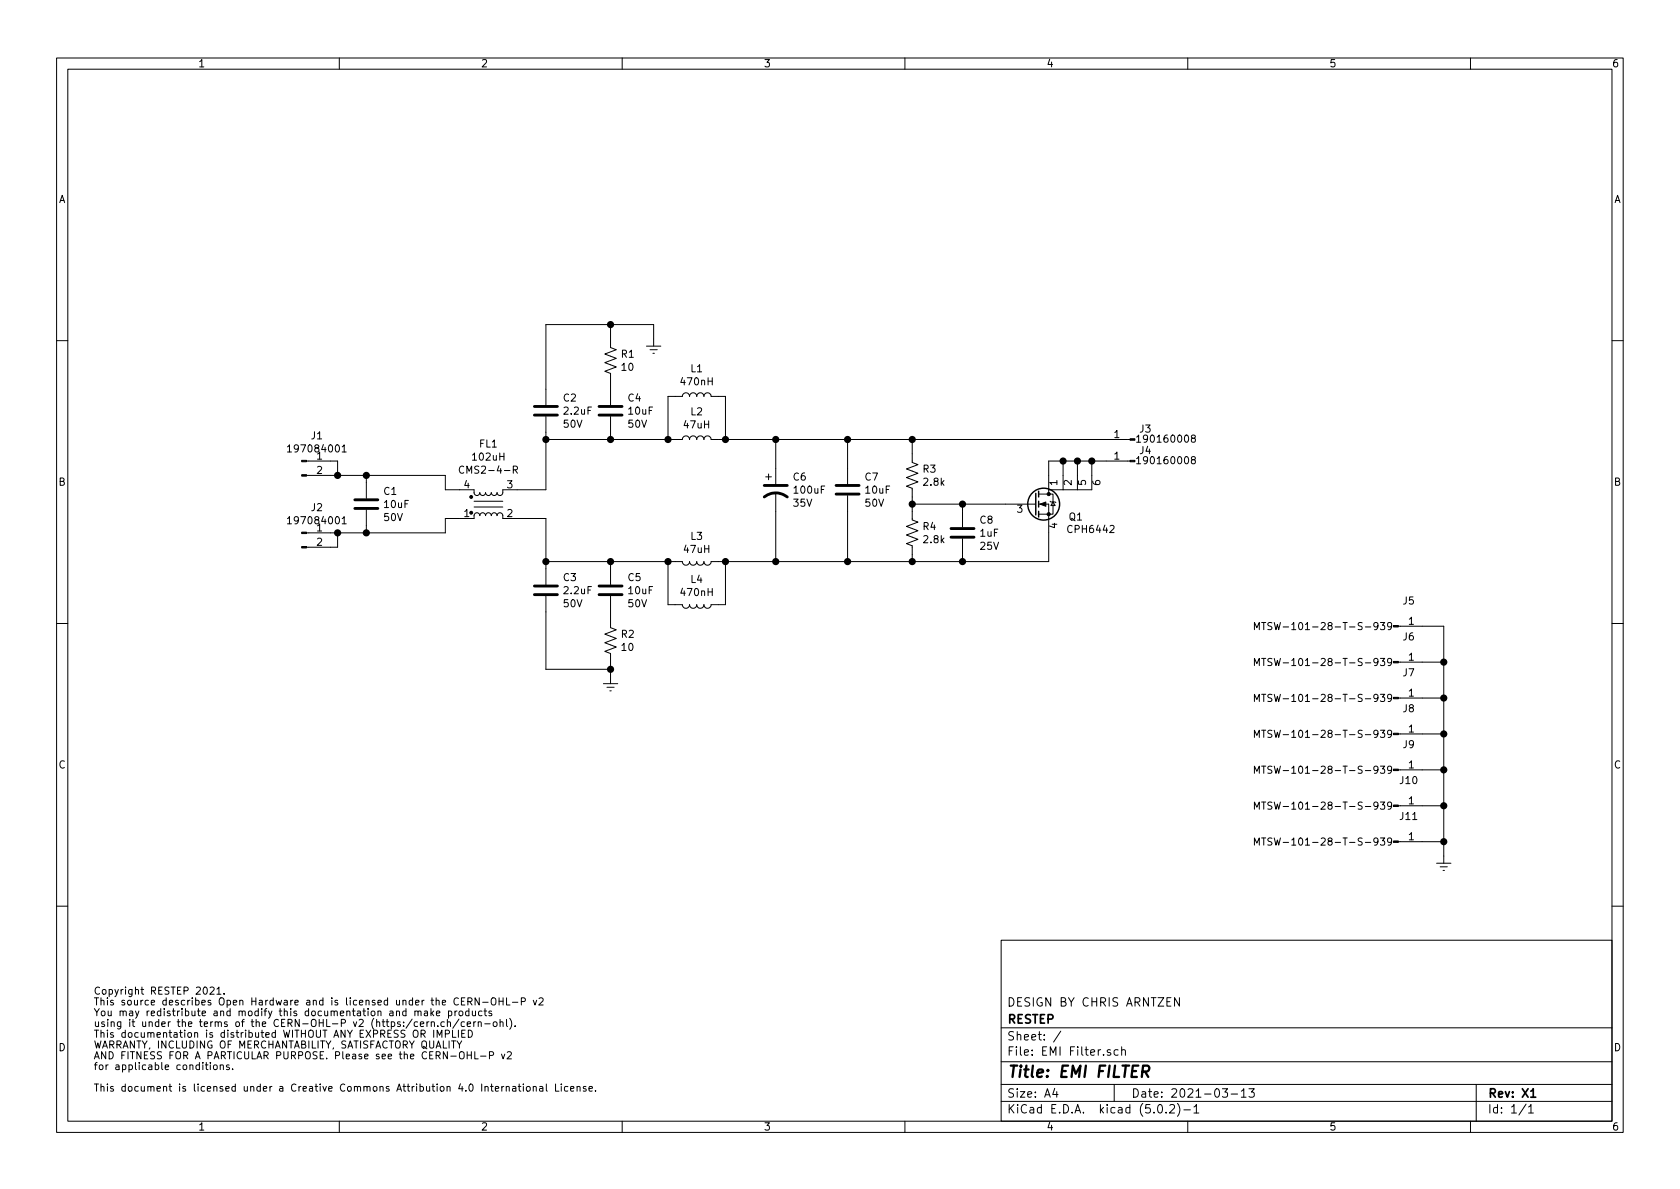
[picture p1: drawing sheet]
<svg xmlns="http://www.w3.org/2000/svg" width="297mm" height="210mm" viewBox="0 0 297 210" stroke-linecap="round" stroke-linejoin="round" font-family="sans-serif">
<g fill="none" stroke="#000" stroke-width=".18">
<path d="M10 10.3h277v189.9h-277zM12 12.2h273v186.1h-273zM60 10.3v1.9M110 10.3v1.9M160 10.3v1.9M210 10.3v1.9M260 10.3v1.9M107.9 57.4v4.1l1.1 .3-2.1 .8 2.1 .8-2.1 .7 2.1 .8-2.1 .8 1 .3v5.6M10 60.2h2M50.8 79l.4-.3v1.2M50.8 79.9h.7M60.5 79l.4-.3v1.2"/>
<path d="M60.5 79.9h.7M96.5 77.7h24.1a.63 .63 0 0 1 .7-.6 .63 .63 0 0 1 .6 .6 .63 .63 0 0 1 .7-.6 .63 .63 0 0 1 .6 .6 .63 .63 0 0 1 .6-.6 .63 .63 0 0 1 .7 .6 .63 .63 0 0 1 .6-.6 .63 .63 0 0 1 .6 .6h74.1M96.5 73.7v12.9h-7.6v.7l-.4 .3-.4-.1-.2-.4-.1 .3-.3 .2-.5-.1-.1-.4-.2 .3-.2 .2-.5-.1-.1-.4-.2 .3-.3 .2-.4-.1-.2-.4-.2 .4-.3 .1-.5-.3v-.7h-5.1v-2.5h-24.5M107.9 73.7v4M114.3 61.2h2.5M114.9 61.8h1.3M115.4 62.5h.3M115.6 61.2v-3.8h-19.1v14.2M118.1 77.7v-7.6h2.5a.63 .63 0 0 1 .7-.6 .63 .63 0 0 1 .6 .6 .63 .63 0 0 1 .7-.6 .63 .63 0 0 1 .6 .6 .63 .63 0 0 1 .6-.6 .63 .63 0 0 1 .7 .6 .63 .63 0 0 1 .6-.6 .63 .63 0 0 1 .6 .6h2.6v7.6M137.2 77.7v7.9M149.9 77.7v7.9M161.3 77.7v4.1l1 .4-2 .7 2 .8-2 .7 2 .8-2 .8 1 .4v5.5l1 .4-2 .8 2 .7-2 .8 2 .8-2 .7 1 .4v2.8"/>
<path d="M201 77.3l.3-.4v1.3M201 78.2h.7M210.9 77.5l-.2-.1v-.3l.2-.2 .4 .1v.4l-.6 .1-.1 .2v.3l.3 .2h.4l.1-.2-.1-.4-.2-.1M285 60.2h2M50.8 91.7l.4-.3v1.2M50.8 92.6h.7M54.2 94.2h24.5v-2.5h5.1v-.7l.4-.3 .5 .1 .1 .4 .2-.3 .2-.2 .5 .1 .2 .4 .1-.3 .3-.2 .4 .1 .2 .4 .1-.3 .3-.2 .4 .1 .2 .4 .2-.4 .4-.1 .4 .3v.7h7.6v11.7M54.2 81.5h5.5v2.6M59.7 94.2v2.6h-5.5M60.5 91.7l.4-.3v1.2M60.5 92.6h.7M64.8 84.1v4"/>
<path d="M64.8 90.2v4M82 82.5a.6 .6 0 0 0-.8 .5 .6 .6 0 0 0 .6 .7l.2-.1M83.8 89.7h5.1M83.8 88.6h5.1M90.8 83.1l.6-.1v-.5l-.6-.1v1.3M91.1 83.1l.4 .6M107.9 99.3v4.1M118.1 99.3v7.6h2.5a.63 .63 0 0 0 .7 .7 .63 .63 0 0 0 .6-.7 .63 .63 0 0 0 .7 .7 .63 .63 0 0 0 .6-.7 .63 .63 0 0 0 .6 .7 .63 .63 0 0 0 .7-.7 .63 .63 0 0 0 .6 .7 .63 .63 0 0 0 .6-.7h2.6v-7.6M135.4 84.3h1M135.9 83.8v1M137.2 87.1v12.2M149.9 87.6v11.7"/>
<path d="M161.3 89.1h21.6M170.2 89.1v4.1M170.2 95.2v4.1M182.9 89.1h.2M183.6 89.1h1.8v10.2h-59.7a.63 .63 0 0 1-.6 .6 .63 .63 0 0 1-.6-.6 .63 .63 0 0 1-.7 .6 .63 .63 0 0 1-.6-.6 .63 .63 0 0 1-.6 .6 .63 .63 0 0 1-.7-.6 .63 .63 0 0 1-.6 .6 .63 .63 0 0 1-.7-.6h-24.1M183.6 87.4h1.8M185.4 87.4h.8v3.5h-2.6M185.7 88.6l.1 .2h.8l.1 .1M186.2 88.8l.4 .6h-.8zM188 81.5v5.1M190.5 81.5v5.1M193 81.5v5.1h-7.6"/>
<path d="M199.8 81.5h-14.4v5.9M201 81.1l.3-.4v1.3M201 82h.7M210.9 81.3l-.2-.1v-.3l.2-.2 .4 .1v.4l-.6 .2-.1 .1v.3l.3 .2h.4l.1-.2-.1-.4-.2-.1M10 110.3h2M96.5 105.4v13h11.4M107.9 105.4v5.6l1.1 .4-2.1 .7 2.1 .8-2.1 .8 2.1 .7-2.1 .8 1 .4v5.3M221.8 111.3v-1.2l.4 .9 .5-.9v1.2M221.8 117.7v-1.3l.4 .9 .5-.9v1.3M223.1 110.1h.7M223.1 116.4h.7M223.4 110.1v1.2"/>
<path d="M223.4 116.4v1.3M224.9 110.2l-.5-.1-.2 .1v.2l.1 .2 .5 .2 .1 .3-.3 .2h-.4M224.9 116.5l-.5-.1-.2 .2v.2l.1 .2 .5 .2 .1 .3-.3 .2-.4-.1M244.1 110.1h.7l-.4 .5 .4 .1-.1 .6h-.5l-.1-.1M244.1 116.4h.7l-.4 .5 .4 .1v.6l-.2 .1-.5-.1M246 110.6l-.2 .3-.4-.1-.1-.2 .1-.4 .2-.1h.2l.2 .2a.97 .97 0 0 1-.2 1h-.4M246 117l-.2 .2h-.4l-.1-.2 .1-.4 .2-.2h.2l.2 .3a.97 .97 0 0 1-.2 .9l-.4 .1M247.2 110.7h8.1v41.9M247.2 117.1h8.1M285 110.3h2M106.7 120.9h2.5M107.3 121.5h1.3"/>
<path d="M107.8 122.2h.3M221.8 124v-1.2l.4 .9 .5-.9v1.2M221.8 130.4v-1.3l.4 .9 .5-.9v1.3M221.8 136.7v-1.2l.4 .9 .5-.9v1.2M223.1 122.8h.7M223.1 129.1h.7M223.1 135.5h.7M223.4 122.8v1.2M223.4 129.1v1.3M223.4 135.5v1.2M224.9 122.9l-.5-.1-.2 .1v.2l.1 .2 .5 .2 .1 .3-.3 .2h-.4M224.9 129.2l-.5-.1-.2 .2v.2l.1 .2 .5 .2 .1 .3-.3 .2-.4-.1"/>
<path d="M224.9 135.6l-.5-.1-.2 .1v.2l.1 .2 .5 .2 .1 .3-.3 .2h-.4M244.1 122.8h.7l-.4 .5 .4 .1-.1 .6h-.5l-.1-.1M244.1 129.1h.7l-.4 .5 .4 .1v.6l-.2 .1-.5-.1M244.1 135.5h.7l-.4 .5 .4 .1v.5l-.2 .1-.5-.1M246 123.3l-.2 .3-.4-.1-.1-.2 .1-.4 .2-.1h.2l.2 .2a.97 .97 0 0 1-.2 1h-.4M246 129.7l-.2 .2h-.4l-.1-.2 .1-.4 .2-.2h.2l.2 .3a.97 .97 0 0 1-.2 .9l-.4 .1M246 136l-.2 .3-.4-.1-.1-.2 .1-.4 .2-.1h.2l.2 .2a.97 .97 0 0 1-.2 1h-.4M247.2 136.1h8.1M247.2 129.8h8.1M247.2 123.4h8.1M221.8 143.1v-1.3l.4 .9 .5-.9v1.3M221.8 149.4v-1.2l.4 .9 .5-.9v1.2"/>
<path d="M223.1 141.8h.7M223.1 148.2h.7M223.4 141.8v1.3M223.4 148.2v1.2M224.9 141.9l-.5-.1-.2 .2v.2l.1 .2 .5 .2 .1 .3-.3 .2-.4-.1M224.9 148.3l-.5-.1-.2 .1v.2l.1 .2 .5 .2 .1 .3-.3 .2h-.4M244.1 141.8h.7l-.4 .5 .4 .1v.6l-.2 .1-.5-.1M244.1 148.2h.7l-.4 .5 .4 .1v.5l-.2 .1-.5-.1M246 142.4l-.2 .2h-.4l-.1-.2 .1-.4 .2-.2h.2l.2 .3a.97 .97 0 0 1-.2 .9l-.4 .1M246 148.7l-.2 .3-.4-.1-.1-.2 .1-.4 .2-.1h.2l.2 .2a.97 .97 0 0 1-.2 1h-.4M247.2 148.8h8.1M247.2 142.5h8.1"/>
<path d="M254 152.6h2.5M254.6 153.3h1.3M255.1 153.9h.3M10 160.2h2M37.1 174.7l.5-.2 .3 .4-.8 .9h.8M38.4 174.9l.3-.4v1.3M38.4 175.8h.7M39.6 175.7v.1M73.4 178.9l.1-.1h.3l.1 .8M73.4 178.8v.8M73.9 179l.2-.2h.3v.8M75.1 178.8h.4l.1 .8"/>
<path d="M75.6 179.1h-.4l-.2 .2 .1 .3h.5M76.2 178.4v1.2M76.3 179.1l.4 .5M76.7 178.8l-.5 .5M77.2 179.2l.6-.1-.1-.3h-.4l-.1 .2v.6h.5M79.3 178.8h.4l.2 .2-.1 .6h-.5M79.3 178.8v1.3M80.4 178.8v.8M80.8 178.8l-.4 .2M81.3 178.8h.3l.2 .2-.1 .6h-.3l-.2-.2zM81.6 177.1h.4M82.2 176.4h-.6v1.3h.6"/>
<path d="M82.7 177.1h.6l.2-.2-.1-.3-.2-.2h-.5v1.3M82.9 178.8h-.4l-.2 .2 .1 .6h.5M82.9 178.4v1.2M83 177.1l.5 .6M83.5 178.8l.1 .8h.3l.2-.1M84.1 178.8v.8M84.7 176.4v1.3l-.7-1.3v1.3M85.2 178.8h-.3l-.3 .2 .1 .6h.5M85.3 177.2h1M85.6 178.8h.5M85.8 178.4v1l.3 .2M86.9 176.6l.2-.2a.44 .44 0 0 1 .6 .5l-.1 .6-.2 .2h-.4a1 1 0 0 1-.1-1.1z"/>
<path d="M86.9 178.8h-.3l-.2 .2 .1 .1 .4 .2v.3h-.5M88.2 177.1h.8M88.2 176.4v1.3M89 176.4v1.3M89.6 176.4v1.3h.6M90.6 177.2h1M92.2 177.1l.6-.1v-.4l-.1-.2h-.5v1.3M94.3 176.9l.3 .8 .3-.8M95.3 176.6l.5-.2 .2 .4v.2l-.8 .7h.8M177 166.3h108v32h-108zM208.5 176.4v1.5l-.8-1.5v1.5M285 160.2h2"/>
<path d="M36.3 188.3h.5M36.5 187.9v1.1l.3 .1M37.2 187.9v.1M37.2 188.3v.8M37.8 188.4l.2-.1 .4 .1v.5l-.1 .2h-.3l-.2-.1zM38.9 188.4l.2-.1 .3 .1 .1 .7M38.9 188.3v.8M40.5 188.4l-.3-.1-.2 .2 .1 .2 .4 .1v.3h-.5M41.1 189v.1M60 198.3v1.9M74.3 181.1l.6-.1v-.3h-.4l-.2 .2 .1 .6h.5M75.5 180.7v.8"/>
<path d="M75.8 180.7h-.2l-.1 .2M76.3 180.8l.2-.1h.3v.8M76.3 180.7v.8M76.7 182.2v1.2M77.3 183.4v-1.2l.4 .9 .4-.9v1.2M77.4 181.4v.1M78.6 180.7h-.4l-.2 .2 .1 .6h.5M78.7 182.8h.6l.2-.2-.1-.3-.2-.1h-.5v1.2M79.1 180.8l.2-.1h.3l.1 .8M79.1 180.3v1.2M80 182.2v1.2h.6M80.8 184.1l.4 .6 .4-.6"/>
<path d="M81.1 182.2v1.2M81.2 180.2l-1.1 1.6M81.2 184.7v.6M81.3 186.2a.45 .45 0 0 1 .7 0 .88 .88 0 0 1-.2 1h-.4a1.07 1.07 0 0 1-.1-1zM81.6 182.8h.5M82.1 180.7h-.3l-.3 .2 .1 .6h.5M82.2 182.2h-.6v1.2h.6M82.6 181.1l.6-.1v-.3h-.4l-.2 .2 .1 .6h.5M82.6 186v1.2M82.6 186.6h.7M82.8 182.2a.64 .64 0 0 1 .7 .6 .64 .64 0 0 1-.7 .6zM83.3 186v1.2"/>
<path d="M83.8 180.7v.8M83.9 186v1.2h.7M84.1 180.7h-.2l-.1 .2M84.6 180.8l.1-.1h.3l.1 .8M84.6 180.7v.8M85 186.8h.9M85.7 181h1M86.5 186.6h.6l.2-.2-.1-.3-.2-.1h-.5v1.2M87.3 180.7h.3l.3 .2-.1 .6h-.3l-.3-.2zM87.6 192.5l.6-.1-.1-.2-.3-.1-.2 .2v.6h.5M88.4 180.8l.2-.1h.3l.1 .8M88.4 180.3v1.2"/>
<path d="M88.7 186.4l.3 .8 .3-.8M88.7 192.1v.9M89.1 192.1l-.4 .2M89.5 192.2l.2-.1 .3 .1v.8M89.5 192.1v.9M89.6 180.3v1.1l.1 .1M89.7 186.1l.5-.1 .2 .3-.8 .9h.8M90.1 180.1a1.47 1.47 0 0 1 0 1.9M90.7 192.2h.4l.1 .8M91.1 181.4v.1M91.2 192.4l-.4 .1-.2 .2 .1 .2h.5M91.6 192.1h.5"/>
<path d="M91.8 191.7v1.1l.3 .2M92.5 191.7v.1M92.5 192.1v.9M93.2 192.2l.3-.1 .3 .2-.2 .6-.3 .1-.2-.3zM94.3 192.2l.2-.1 .3 .1v.8M94.3 192.1v.9M95.4 192.2h.5l.1 .8M96 192.4l-.4 .1-.2 .2v.2h.6M96.6 191.7v1.1l.2 .2M98.2 191.7v1.3h.6M99.2 191.7v.1M99.2 192.1v.9"/>
<path d="M100.4 192.2l-.4-.1-.2 .2 .1 .6h.5M100.9 192.5l.6-.1-.1-.2-.3-.1-.2 .2v.6h.5M102 192.2l.2-.1 .3 .1 .1 .8M102 192.1v.9M103.6 192.2l-.3-.1-.2 .2 .1 .2 .4 .1v.3h-.5M104.1 192.5l.6-.1v-.2l-.4-.1-.2 .2 .1 .6h.5M105.3 192.8v.2M110 198.3v1.9M160 198.3v1.9M177 194.8h108M177 191.8h108M177 187.8h108"/>
<path d="M177 181.8h108M186.5 192.5l-.4 1h1M186.8 193v1M187.6 182.3l-1.3 2M196.3 185.7a.37 .37 0 0 0-.5 .1v.2l.5 .2 .1 .1-.2 .3-.4-.1M197 191.8v3M197.7 185.7l-.4-.1-.3 .3 .1 .6 .2 .1 .4-.1M198.3 185.7h.1a.37 .37 0 0 1 .6 .1v.8M198.3 185.1v1.5M204.8 195.5l.4-.2a.94 .94 0 0 1 0 1.5 .79 .79 0 0 1-.4-1.3zM206.2 196.7v.1M206.8 195.5l.2-.2h.4l.2 .2 .1 .3-.1 .2-.8 .8h.9"/>
<path d="M208.2 195.1a1.71 1.71 0 0 1 0 2.3M209.3 196.3h1.2M210 198.3v1.9M211.1 195.8l.4-.5v1.5M211.1 196.8h.9M216.1 192.5h.9l-.4 .6 .4 .1v.7l-.2 .1-.7-.1M217.7 193.5h1.1M219.5 193l.4-.5v1.5M219.5 194h.8M220.8 192.5h1l-.5 .6 .4 .1v.7l-.2 .1-.7-.1M260 198.3v1.9M261 191.8v6.5"/>
<path d="M269.8 195.2l-1.2 2M270.3 195.8l.4-.5v1.5M270.3 196.8h.8"/>
</g>
<path d="M270.7 193l.4-.5v1.5M270.7 194h.8" fill="none" stroke="#000" stroke-width=".3"/>
<path d="M202 189.5h.7a.57 .57 0 0 0 .5-.5 .57 .57 0 0 0-.3-.6h-.8l-.2 2M202.5 189.5l.5 .9" fill="none" stroke="#000" stroke-width=".41"/>
<g fill="none" stroke="#000" stroke-width=".51">
<path d="M94.5 73.4h4.1M94.5 71.9h4.1M105.9 73.4h4.1M105.9 71.9h4.1M62.7 89.9h4.1M62.7 88.4h4.1M135.1 87.9a3.3 3.3 0 0 1 4.1 0M135.1 85.8h4.1M147.8 85.8h4.1M147.8 87.4h4.1M168.1 95h4.1M168.1 93.5h4.1"/>
<path d="M94.5 105.2h4.1M94.5 103.6h4.1M105.9 105.2h4.1M105.9 103.6h4.1"/>
</g>
<g fill="#000" stroke="#000" stroke-width=".25">
<circle cx="108" cy="57.4" r=".51"/>
<circle cx="96.5" cy="77.7" r=".51"/>
<circle cx="108" cy="77.7" r=".51"/>
<circle cx="118.1" cy="77.7" r=".51"/>
<circle cx="128.3" cy="77.7" r=".51"/>
<circle cx="137.2" cy="77.7" r=".51"/>
<circle cx="149.9" cy="77.7" r=".51"/>
<circle cx="161.3" cy="77.7" r=".51"/>
<circle cx="59.7" cy="84.1" r=".51"/>
<circle cx="59.7" cy="94.2" r=".51"/>
<circle cx="64.8" cy="84.1" r=".51"/>
<circle cx="64.8" cy="94.2" r=".51"/>
<circle cx="96.5" cy="99.3" r=".51"/>
<circle cx="108" cy="99.3" r=".51"/>
<circle cx="118.1" cy="99.3" r=".51"/>
<circle cx="128.3" cy="99.3" r=".51"/>
<circle cx="137.2" cy="99.3" r=".51"/>
<circle cx="149.9" cy="99.3" r=".51"/>
<circle cx="161.3" cy="89.1" r=".51"/>
<circle cx="161.3" cy="99.3" r=".51"/>
<circle cx="170.2" cy="89.1" r=".51"/>
<circle cx="170.2" cy="99.3" r=".51"/>
<circle cx="188" cy="81.5" r=".51"/>
<circle cx="190.5" cy="81.5" r=".51"/>
<circle cx="193" cy="81.5" r=".51"/>
<circle cx="108" cy="118.4" r=".51"/>
<circle cx="255.3" cy="117.1" r=".51"/>
<circle cx="255.3" cy="123.4" r=".51"/>
<circle cx="255.3" cy="136.1" r=".51"/>
<circle cx="255.3" cy="129.8" r=".51"/>
<circle cx="255.3" cy="148.8" r=".51"/>
<circle cx="255.3" cy="142.5" r=".51"/>
</g>
<g fill="none" stroke="#000" stroke-width=".25">
<path d="M183.1 87.2v3.9M183.6 86.9v1M183.6 88.6v1.1M183.6 90.4v1"/>
<circle cx="184.5" cy="89.1" r="2.82"/>
</g>
<g fill="#000" stroke="#000" stroke-width=".18">
<path d="M199.8 77.6h.9v.2h-.9zM53.3 83.9h.9v.3h-.9zM53.3 81.4h.9v.3h-.9zM53.3 96.6h.9v.3h-.9zM53.3 94.1h.9v.3h-.9zM183.9 89.1l1-.3v.7zM199.8 81.4h.9v.3h-.9zM246.4 110.6h.8v.3h-.8zM246.4 117h.8v.2h-.8zM246.4 123.3h.8v.3h-.8zM246.4 129.7h.8v.2h-.8zM246.4 136h.8v.3h-.8z"/>
<path d="M246.4 142.4h.8v.2h-.8zM246.4 148.7h.8v.3h-.8z"/>
<circle cx="83.3" cy="87.9" r=".25"/>
<circle cx="83.3" cy="90.7" r=".25"/>
<circle cx="185.4" cy="87.4" r=".28"/>
<circle cx="185.4" cy="90.9" r=".28"/>
</g>
<text font-size="2.8" x="178" y="190.5">Title: EMI FILTER</text>
<g font-size="2.1">
<text x="178" y="178">DESIGN BY CHRIS ARNTZEN</text>
<text x="178" y="184">Sheet: /</text>
<text x="178" y="181">RESTEP</text>
<text x="178" y="186.7">File: EMI Filter.sch</text>
<text x="178" y="196.9">KiCad E.D.A. kicad (5.0.2)-1</text>
<text x="178" y="194.1">Size: A4</text>
<text x="200" y="194.1">Date: 2021-03-13</text>
<text x="263" y="194.1">Rev: X1</text>
<text x="263" y="196.9">Id: 1/1</text>
</g>
<g font-size="1.8">
<text x="35" y="11.9">1</text>
<text x="85" y="11.9">2</text>
<text x="135" y="11.9">3</text>
<text x="185" y="11.9">4</text>
<text x="235" y="11.9">5</text>
<text x="285" y="11.9">6</text>
<text x="10.4" y="35.9">A</text>
<text x="285.4" y="35.9">A</text>
<text x="109.9" y="63.3">R1</text>
<text x="110" y="65.6">10</text>
<text x="122.2" y="65.8">L1</text>
<text x="99.6" y="71">C2</text>
<text x="111.1" y="71">C4</text>
<text x="120.5" y="68.1">470nH</text>
<text x="55.1" y="77.7">J1</text>
<text x="99.7" y="75.6">50V</text>
<text x="99.8" y="73.3">2.2uF</text>
<text x="111.1" y="75.6">50V</text>
<text x="111.2" y="73.3">10uF</text>
<text x="121" y="75.8">47uH</text>
<text x="122.2" y="73.5">L2</text>
<text x="197" y="77.5">1</text>
<text x="201.5" y="76.5">J3</text>
<text x="51.6" y="80">197084001</text>
<text x="56" y="81.3">1</text>
<text x="56" y="83.8">2</text>
<text x="82.2" y="83.8">CMS2-4-R</text>
<text x="83.7" y="81.5">102uH</text>
<text x="84.8" y="79.1">FL1</text>
<text x="163.2" y="83.6">R3</text>
<text x="197" y="81.3">1</text>
<text x="201.5" y="80.3">J4</text>
<text x="201.8" y="82.1">190160008</text>
<text x="201.8" y="78.3">190160008</text>
<text x="10.4" y="85.9">B</text>
<text x="67.9" y="87.5">C1</text>
<text x="68" y="89.8">10uF</text>
<text x="82.1" y="86.4">4</text>
<text x="89.7" y="86.4">3</text>
<text x="140.3" y="85">C6</text>
<text x="140.3" y="89.6">35V</text>
<text x="140.5" y="87.3">100uF</text>
<text x="153" y="85">C7</text>
<text x="153" y="89.6">50V</text>
<text x="153.1" y="87.3">10uF</text>
<text x="163.4" y="85.9">2.8k</text>
<text x="186.9" y="85.8" transform="rotate(-90 186.9 85.8)">1</text>
<text x="189.5" y="85.8" transform="rotate(-90 189.5 85.8)">2</text>
<text x="192" y="85.8" transform="rotate(-90 192 85.8)">5</text>
<text x="194.6" y="85.8" transform="rotate(-90 194.6 85.8)">6</text>
<text x="285.4" y="85.9">B</text>
<text x="51.6" y="92.7">197084001</text>
<text x="55.1" y="90.4">J2</text>
<text x="56" y="94">1</text>
<text x="67.9" y="92.1">50V</text>
<text x="82.1" y="91.4">1</text>
<text x="89.7" y="91.4">2</text>
<text x="122.2" y="95.5">L3</text>
<text x="163.2" y="93.7">R4</text>
<text x="173.3" y="92.6">C8</text>
<text x="173.3" y="94.9">1uF</text>
<text x="179.9" y="90.7">3</text>
<text x="186.9" y="93.4" transform="rotate(-90 186.9 93.4)">4</text>
<text x="189.1" y="92">Q1</text>
<text x="189.1" y="94.3">CPH6442</text>
<text x="56" y="96.5">2</text>
<text x="121" y="97.8">47uH</text>
<text x="163.4" y="96.1">2.8k</text>
<text x="173.4" y="97.2">25V</text>
<text x="99.6" y="102.8">C3</text>
<text x="99.7" y="107.4">50V</text>
<text x="99.8" y="105.1">2.2uF</text>
<text x="111.1" y="102.8">C5</text>
<text x="111.1" y="107.4">50V</text>
<text x="111.2" y="105.1">10uF</text>
<text x="120.5" y="105.4">470nH</text>
<text x="122.2" y="103.1">L4</text>
<text x="248.1" y="106.9">J5</text>
<text x="109.9" y="112.8">R2</text>
<text x="224.7" y="111.4">MTSW-101-28-T-S-939</text>
<text x="248.1" y="113.3">J6</text>
<text x="249.1" y="110.5">1</text>
<text x="110" y="115.1">10</text>
<text x="224.7" y="117.8">MTSW-101-28-T-S-939</text>
<text x="248.1" y="119.6">J7</text>
<text x="249.1" y="116.8">1</text>
<text x="224.7" y="124.1">MTSW-101-28-T-S-939</text>
<text x="248.1" y="126">J8</text>
<text x="249.1" y="123.2">1</text>
<text x="224.7" y="130.5">MTSW-101-28-T-S-939</text>
<text x="249.1" y="129.5">1</text>
<text x="10.4" y="135.9">C</text>
<text x="224.7" y="136.8">MTSW-101-28-T-S-939</text>
<text x="248.1" y="132.3">J9</text>
<text x="249.1" y="135.9">1</text>
<text x="285.4" y="135.9">C</text>
<text x="224.7" y="143.2">MTSW-101-28-T-S-939</text>
<text x="247.6" y="138.7">J10</text>
<text x="249.1" y="142.2">1</text>
<text x="224.7" y="149.5">MTSW-101-28-T-S-939</text>
<text x="247.6" y="145">J11</text>
<text x="249.1" y="148.6">1</text>
<text x="16.5" y="175.9">Copyright RESTEP 2021.</text>
<text x="16.5" y="177.8">This source describes Open Hardware and is licensed under the CERN-OHL-P v2</text>
<text x="16.5" y="179.7">You may redistribute and modify this documentation and make products</text>
<text x="10.4" y="185.9">D</text>
<text x="16.5" y="181.6">using it under the terms of the CERN-OHL-P v2 (https:/cern.ch/cern-ohl).</text>
<text x="16.5" y="183.5">This documentation is distributed WITHOUT ANY EXPRESS OR IMPLIED</text>
<text x="16.5" y="185.4">WARRANTY, INCLUDING OF MERCHANTABILITY, SATISFACTORY QUALITY</text>
<text x="285.4" y="185.9">D</text>
<text x="16.5" y="187.3">AND FITNESS FOR A PARTICULAR PURPOSE. Please see the CERN-OHL-P v2</text>
<text x="16.5" y="189.2">for applicable conditions.</text>
<text x="16.5" y="193">This document is licensed under a Creative Commons Attribution 4.0 International License.</text>
<text x="35" y="199.9">1</text>
<text x="85" y="199.9">2</text>
<text x="135" y="199.9">3</text>
<text x="185" y="199.9">4</text>
<text x="235" y="199.9">5</text>
<text x="285" y="199.9">6</text>
</g>
</svg>
